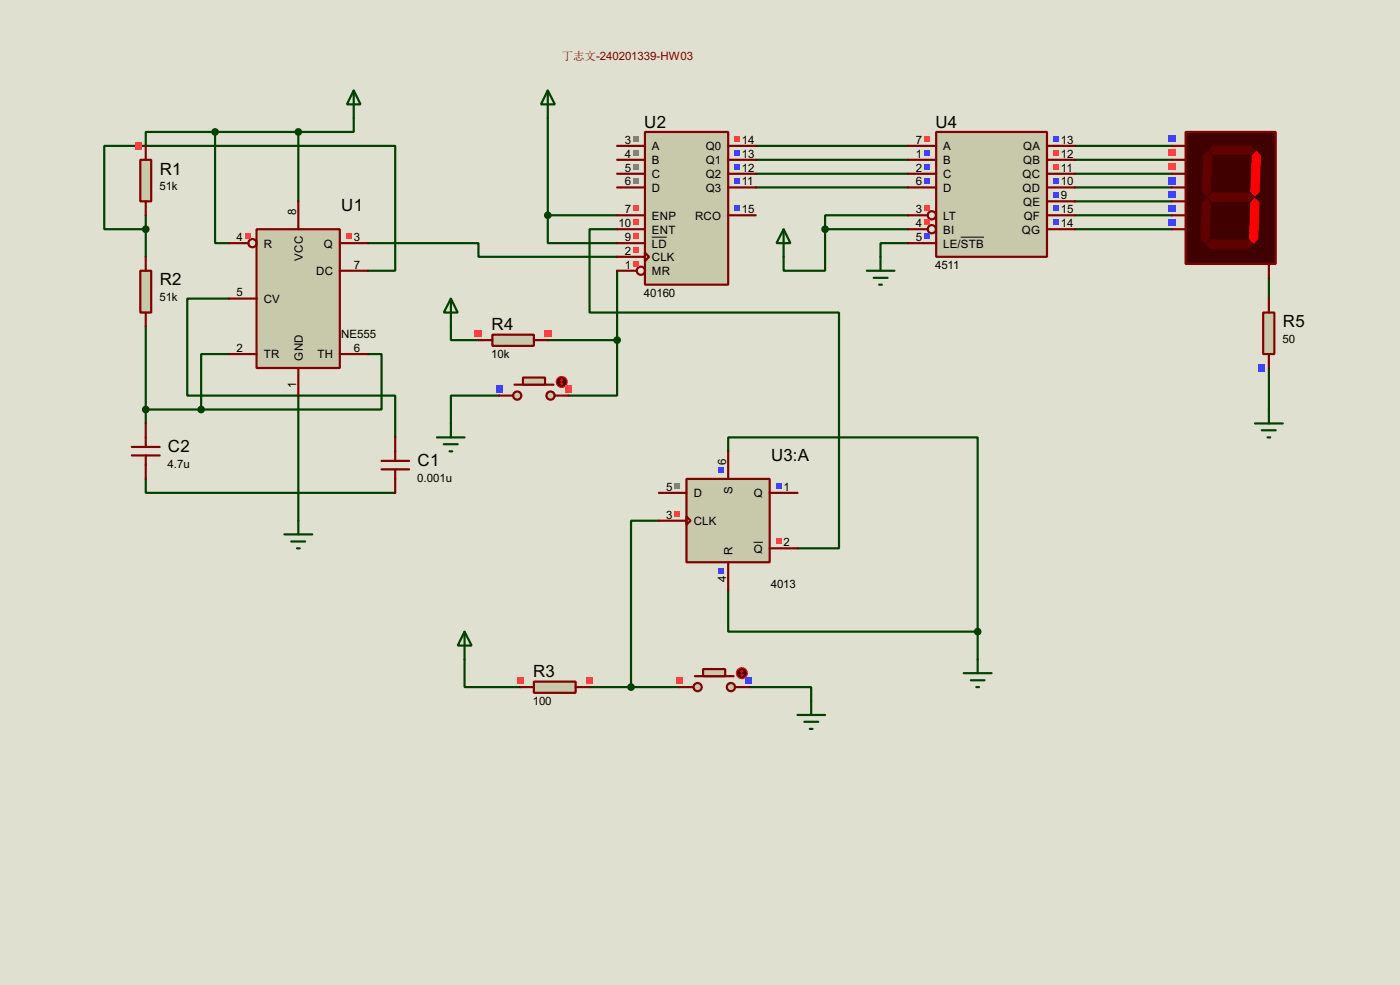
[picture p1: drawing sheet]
<svg xmlns="http://www.w3.org/2000/svg" width="256mm" height="180mm" viewBox="0 0 256 180" stroke-linecap="round" stroke-linejoin="round" font-family="sans-serif">
<path d="M0 0h256.5v180.3h-256.5z" fill="#e0e0d0"/>
<g fill="none" stroke="#004000" stroke-width=".4">
<path d="M26.7 39.4v7.6M39.4 24.2v20.3h2.6M39.4 24.2h-12.7v2.5M39.4 24.2h15.3M54.7 24.2v12.7M64.8 21.6v2.6h-10.1M100.4 39.4v5.1h12.7M100.4 39.4h12.7M100.4 21.6v17.8M138.5 26.7h27.9M138.5 29.3h27.9M138.5 31.8h27.9"/>
<path d="M138.5 34.3h27.9M166.4 39.4h-15.2v2.6M196.9 39.4h17.8M196.9 26.7h17.8M196.9 29.3h17.8M196.9 31.8h17.8M196.9 34.3h17.8M196.9 36.9h17.8M26.7 42h-7.6v-15.3h53.3v22.9h-5M26.7 59.7v17.8M42 54.7h-7.7v17.7h38.1v7.7M67.4 44.5h20.3v2.5h25.4"/>
<path d="M82.6 59.7v2.6h5.1M113.1 42h-5.1v15.2h45.7v43.2h-7.6M113.1 49.6v12.7M151.2 42v7.6h-7.6v-2.6M151.2 42h15.2M166.4 44.5h-5.1v2.5M196.9 42h17.8M232.5 50.9v3.8M26.7 75h10.2M42 64.8h-5.1v10.2M54.7 72.4v22.9M67.4 64.8h2.5v10.2h-33"/>
<path d="M91.5 72.4h-8.9v5.1M100.4 62.3h12.7M113.1 62.3v10.1h-8.9M232.5 67.4v7.6M26.7 87.7v2.5h45.7M120.7 95.3h-5.1v30.5M133.4 82.6v-2.5h45.7v35.5M133.4 108v7.6h45.7M179.1 115.6v5.1M85.1 120.7v5.1h10.2M108 125.8h16.5M137.2 125.8h11.4v2.5"/>
</g>
<path d="M47 42h15.3v25.4h-15.3z" fill="#c8c8aa" stroke="#800000" stroke-width=".4"/>
<g fill="none" stroke="#800000" stroke-width=".4">
<path d="M54.7 36.9v5.1M42 44.5h3.5M42 54.7h5M62.3 44.5h5.1M62.3 49.6h5.1M42 64.8h5M54.7 67.4v5M62.3 64.8h5.1"/>
<circle cx="46.2" cy="44.5" r=".75"/>
</g>
<g fill="#ff4040">
<path d="M44.9 42.7h1v1h-1z"/>
<path d="M63.4 42.7h1v1h-1z"/>
</g>
<path d="M64.8 16.6l1.3 2.5h-2.5zM64.8 16.6v5" fill="none" stroke="#004000" stroke-width=".4"/>
<circle cx="54.6" cy="24.2" r=".5" fill="#004000" stroke="#004000" stroke-width=".4"/>
<path d="M25.7 29.3h2v7.6h-2z" fill="#c8c8aa" stroke="#800000" stroke-width=".4"/>
<path d="M26.7 26.7v2.6M26.7 36.9v2.5" fill="none" stroke="#800000" stroke-width=".4"/>
<path d="M24.8 26.1h1.3v1.3h-1.3z" fill="#ff4040"/>
<circle cx="39.4" cy="24.2" r=".5" fill="#004000" stroke="#004000" stroke-width=".4"/>
<path d="M25.7 49.6h2v7.6h-2z" fill="#c8c8aa" stroke="#800000" stroke-width=".4"/>
<path d="M26.7 47v2.6M26.7 57.2v2.5M26.7 77.5v4.3M24.2 83.4h5.1M24.2 81.8h5.1M26.7 83.4v4.3M69.9 85.9h5.1M69.9 84.4h5.1M72.4 80.1v4.3M72.4 85.9v4.3" fill="none" stroke="#800000" stroke-width=".4"/>
<g fill="#004000" stroke="#004000" stroke-width=".4">
<circle cx="26.7" cy="42" r=".5"/>
<circle cx="26.7" cy="75" r=".5"/>
<circle cx="36.8" cy="75" r=".5"/>
</g>
<path d="M52.1 97.8h5.1M53.4 99.1h2.5M54.7 95.3v2.5M54.4 100.4h.5" fill="none" stroke="#004000" stroke-width=".4"/>
<path d="M118.2 24.2h15.2v27.9h-15.2z" fill="#c8c8aa" stroke="#800000" stroke-width=".4"/>
<g fill="none" stroke="#800000" stroke-width=".4">
<path d="M113.1 26.7h5.1M113.1 29.3h5.1M113.1 31.8h5.1M113.1 34.3h5.1M113.1 39.4h5.1M133.4 26.7h5.1M133.4 29.3h5.1M133.4 31.8h5.1M133.4 34.3h5.1M133.4 39.4h5.1M113.1 42h5.1M113.1 44.5h5.1"/>
<path d="M113.1 47h5.1M113.1 49.6h3.5M118.2 46.3l.7 .7-.7 .8z"/>
<circle cx="117.4" cy="49.6" r=".75"/>
</g>
<path d="M119.4 43.4h2.8" fill="none" stroke="#000" stroke-width=".18"/>
<g fill="#808080">
<path d="M116 24.9h1v1.1h-1z"/>
<path d="M116 27.5h1v1h-1z"/>
<path d="M116 30h1v1h-1z"/>
<path d="M116 32.6h1v1h-1z"/>
</g>
<g fill="#ff4040">
<path d="M116 37.6h1v1.1h-1z"/>
<path d="M116 40.2h1v1h-1z"/>
<path d="M116 42.7h1v1h-1z"/>
<path d="M116 45.3h1v1h-1z"/>
<path d="M116 47.8h1v1h-1z"/>
<path d="M134.5 24.9h1.1v1.1h-1.1z"/>
</g>
<g fill="#4040ff">
<path d="M134.5 27.5h1.1v1h-1.1z"/>
<path d="M134.5 30h1.1v1h-1.1z"/>
<path d="M134.5 32.6h1.1v1h-1.1z"/>
<path d="M134.5 37.6h1.1v1.1h-1.1z"/>
</g>
<path d="M100.4 16.6l1.3 2.5h-2.6zM100.4 16.6v5" fill="none" stroke="#004000" stroke-width=".4"/>
<path d="M125.8 87.7h15.2v15.2h-15.2z" fill="#c8c8aa" stroke="#800000" stroke-width=".4"/>
<path d="M120.7 90.2h5.1M120.7 95.3h5.1M125.8 94.5l.7 .8-.7 .8zM133.4 82.6v5.1M141 90.2h5.1M133.4 102.9v5.1M141 100.4h5.1" fill="none" stroke="#800000" stroke-width=".4"/>
<path d="M138.1 99.3h1.7" fill="none" stroke="#000" stroke-width=".18"/>
<path d="M123.6 88.4h1v1.1h-1z" fill="#808080"/>
<path d="M142.2 88.4h1v1.1h-1z" fill="#4040ff"/>
<g fill="#ff4040">
<path d="M123.6 93.5h1v1h-1z"/>
<path d="M142.2 98.6h1v1h-1z"/>
</g>
<g fill="#4040ff">
<path d="M131.6 104.1h1v1h-1z"/>
<path d="M131.6 85.5h1v1h-1z"/>
</g>
<path d="M97.8 124.8h7.7v2h-7.7z" fill="#c8c8aa" stroke="#800000" stroke-width=".4"/>
<path d="M95.3 125.8h2.5M105.5 125.8h2.5" fill="none" stroke="#800000" stroke-width=".4"/>
<g fill="#ff4040">
<path d="M94.7 123.9h1.2v1.2h-1.2z"/>
<path d="M107.4 123.9h1.2v1.2h-1.2z"/>
</g>
<path d="M82.6 54.7l1.3 2.5h-2.6zM82.6 54.7v5M85.1 115.6l1.3 2.6h-2.5zM85.1 115.6v5.1M176.6 123.2h5.1M177.9 124.5h2.5M178.9 125.8h.5M179.1 120.7v2.5" fill="none" stroke="#004000" stroke-width=".4"/>
<g fill="#004000" stroke="#004000" stroke-width=".4">
<circle cx="179.1" cy="115.6" r=".5"/>
<circle cx="100.3" cy="39.4" r=".5"/>
</g>
<path d="M90.2 61.3h7.6v2h-7.6z" fill="#c8c8aa" stroke="#800000" stroke-width=".4"/>
<path d="M87.7 62.3h2.5M97.8 62.3h2.6" fill="none" stroke="#800000" stroke-width=".4"/>
<g fill="#ff4040">
<path d="M87 60.4h1.3v1.2h-1.3z"/>
<path d="M99.7 60.4h1.3v1.2h-1.3z"/>
</g>
<path d="M82.6 77.5v2.6M80.1 80.1h5M81.3 81.3h2.6M82.4 82.6h.5" fill="none" stroke="#004000" stroke-width=".4"/>
<g fill="#c8c8aa" stroke="#800000" stroke-width=".4">
<circle cx="100.8" cy="72.4" r=".75"/>
<circle cx="94.7" cy="72.4" r=".75"/>
</g>
<path d="M94.3 70.4h7.1" fill="none" stroke="#800000" stroke-width=".4"/>
<path d="M95.8 69.1h4.1v1.3h-4.1z" fill="#c8c8aa" stroke="#800000" stroke-width=".4"/>
<path d="M91.5 72.4h2.5M101.7 72.4h2.5" fill="none" stroke="#800000" stroke-width=".4"/>
<circle cx="102.9" cy="69.9" r="1" fill="#400000" stroke="#f00" stroke-width=".2"/>
<path d="M102.7 70.2l.2 .2M102.9 69.4v1M102.9 69.4l-.2 .3M102.9 69.4l.3 .3M103.2 70.2l-.3 .2" fill="none" stroke="#f00" stroke-width=".2"/>
<path d="M90.9 70.5h1.2v1.3h-1.2z" fill="#4040ff"/>
<path d="M103.6 70.5h1.2v1.3h-1.2z" fill="#ff4040"/>
<circle cx="113" cy="62.3" r=".5" fill="#004000" stroke="#004000" stroke-width=".4"/>
<g fill="#c8c8aa" stroke="#800000" stroke-width=".4">
<circle cx="133.9" cy="125.8" r=".75"/>
<circle cx="127.8" cy="125.8" r=".75"/>
</g>
<path d="M127.3 123.8h7.1" fill="none" stroke="#800000" stroke-width=".4"/>
<path d="M128.8 122.5h4.1v1.3h-4.1z" fill="#c8c8aa" stroke="#800000" stroke-width=".4"/>
<path d="M124.5 125.8h2.6M134.7 125.8h2.5" fill="none" stroke="#800000" stroke-width=".4"/>
<circle cx="135.9" cy="123.2" r="1" fill="#400000" stroke="#f00" stroke-width=".2"/>
<path d="M135.7 123.5l.2 .3M135.9 122.7v1.1M135.9 122.7l-.2 .3M135.9 122.7l.3 .3M136.2 123.5l-.3 .3" fill="none" stroke="#f00" stroke-width=".2"/>
<path d="M123.9 123.9h1.2v1.2h-1.2z" fill="#ff4040"/>
<path d="M136.6 123.9h1.2v1.2h-1.2z" fill="#4040ff"/>
<circle cx="115.6" cy="125.8" r=".5" fill="#004000" stroke="#004000" stroke-width=".4"/>
<path d="M146.1 130.9h5.1M147.4 132.1h2.5M148.4 133.4h.5M148.6 128.3v2.6" fill="none" stroke="#004000" stroke-width=".4"/>
<path d="M171.5 24.2h20.3v22.8h-20.3z" fill="#c8c8aa" stroke="#800000" stroke-width=".4"/>
<g fill="none" stroke="#800000" stroke-width=".4">
<path d="M166.4 26.7h5.1M166.4 29.3h5.1M166.4 31.8h5.1M166.4 34.3h5.1M166.4 39.4h3.6M191.8 26.7h5.1M191.8 29.3h5.1M191.8 31.8h5.1M191.8 34.3h5.1M191.8 39.4h5.1M191.8 36.9h5.1M166.4 42h3.6"/>
<path d="M166.4 44.5h5.1M191.8 42h5.1"/>
<circle cx="170.7" cy="39.4" r=".75"/>
<circle cx="170.7" cy="42" r=".75"/>
</g>
<path d="M176 43.4h4.3" fill="none" stroke="#000" stroke-width=".18"/>
<path d="M169.3 24.9h1.1v1.1h-1.1z" fill="#ff4040"/>
<g fill="#4040ff">
<path d="M169.3 27.5h1.1v1h-1.1z"/>
<path d="M169.3 30h1.1v1h-1.1z"/>
<path d="M169.3 32.6h1.1v1h-1.1z"/>
</g>
<g fill="#ff4040">
<path d="M169.3 37.6h1.1v1.1h-1.1z"/>
<path d="M169.3 40.2h1.1v1h-1.1z"/>
</g>
<g fill="#4040ff">
<path d="M169.3 42.7h1.1v1h-1.1z"/>
<path d="M193 24.9h1v1.1h-1z"/>
</g>
<g fill="#ff4040">
<path d="M193 27.5h1v1h-1z"/>
<path d="M193 30h1v1h-1z"/>
</g>
<g fill="#4040ff">
<path d="M193 32.6h1v1h-1z"/>
<path d="M193 35.1h1v1h-1z"/>
<path d="M193 37.6h1v1.1h-1z"/>
<path d="M193 40.2h1v1h-1z"/>
</g>
<path d="M143.6 42l1.2 2.5h-2.5zM143.6 42v5M158.8 49.6h5.1M160.1 50.9h2.5M161.1 52.1h.5M161.3 47v2.6" fill="none" stroke="#004000" stroke-width=".4"/>
<circle cx="151.1" cy="42" r=".5" fill="#004000" stroke="#004000" stroke-width=".4"/>
<path d="M217.2 24.2h16.5v24.1h-16.5z" fill="#400000" stroke="#800000" stroke-width=".4"/>
<g fill="#600000" stroke="#600000" stroke-width=".18">
<path d="M221.5 27.5l.8-.8h6.9l.7 .8-.7 .7h-6.9z" fill-rule="evenodd"/>
<path d="M221.8 44h6.9l.7 .8-.7 .7h-6.9l-.8-.7z" fill-rule="evenodd"/>
<path d="M220.3 37.1l.7-.7 .8 .7-.3 6.6-.7 .8-.8-.8z" fill-rule="evenodd"/>
<path d="M221.3 27.7l.8 .8-.3 6.6-.8 .8-.7-.8 .2-6.6z" fill-rule="evenodd"/>
<path d="M221.3 36.1l.8-.7h6.8l.8 .7-.8 .8h-6.8z" fill-rule="evenodd"/>
</g>
<g fill="#f00" stroke="#f00" stroke-width=".18">
<path d="M230.2 27.7l.7 .8-.2 6.6-.8 .8-.7-.8 .2-6.6z" fill-rule="evenodd"/>
<path d="M229.2 37.1l.7-.7 .8 .7-.3 6.6-.7 .8-.8-.8z" fill-rule="evenodd"/>
</g>
<path d="M214.7 26.7h2.5M214.7 29.3h2.5M214.7 31.8h2.5M214.7 34.3h2.5M214.7 36.9h2.5M214.7 39.4h2.5M214.7 42h2.5M232.5 48.3v2.6" fill="none" stroke="#800000" stroke-width=".4"/>
<path d="M214 24.8h1.3v1.3h-1.3z" fill="#4040ff"/>
<g fill="#ff4040">
<path d="M214 27.4h1.3v1.2h-1.3z"/>
<path d="M214 29.9h1.3v1.3h-1.3z"/>
</g>
<g fill="#4040ff">
<path d="M214 32.4h1.3v1.3h-1.3z"/>
<path d="M214 35h1.3v1.2h-1.3z"/>
<path d="M214 37.5h1.3v1.3h-1.3z"/>
<path d="M214 40.1h1.3v1.2h-1.3z"/>
</g>
<path d="M231.4 57.2h2.1v7.6h-2.1z" fill="#c8c8aa" stroke="#800000" stroke-width=".4"/>
<path d="M232.5 54.7v2.5M232.5 64.8v2.6" fill="none" stroke="#800000" stroke-width=".4"/>
<path d="M230.6 66.7h1.2v1.3h-1.2z" fill="#4040ff"/>
<path d="M229.9 77.5h5.1M231.2 78.8h2.5M232.5 75v2.5M232.2 80.1h.5" fill="none" stroke="#004000" stroke-width=".4"/>
<g font-size="3.5">
<text x="118" y="23.3">U2</text>
<text x="171.4" y="23.3">U4</text>
<text x="29.3" y="31.9">R1</text>
<text x="62.5" y="38.6">U1</text>
<text x="29.3" y="52.2">R2</text>
<text x="235" y="59.9">R5</text>
<text x="90.1" y="60.5">R4</text>
<text x="30.8" y="82.8">C2</text>
<text x="76.5" y="85.3">C1</text>
<text x="141.3" y="84.3">U3:A</text>
<text x="97.7" y="124">R3</text>
</g>
<g font-size="2.4">
<text x="114.5" y="26.3">3</text>
<text x="114.5" y="28.9">4</text>
<text x="119.4" y="27.5">A</text>
<text x="129.3" y="27.5">Q0</text>
<text x="135.9" y="26.3">14</text>
<text x="135.9" y="28.9">13</text>
<text x="167.8" y="26.3">7</text>
<text x="167.8" y="28.9">1</text>
<text x="172.8" y="27.5">A</text>
<text x="187.4" y="27.5">QA</text>
<text x="194.4" y="26.3">13</text>
<text x="194.4" y="28.9">12</text>
<text x="29.2" y="34.9">51k</text>
<text x="114.5" y="31.4">5</text>
<text x="114.5" y="33.9">6</text>
<text x="119.4" y="30">B</text>
<text x="119.4" y="32.6">C</text>
<text x="119.4" y="35.1">D</text>
<text x="129.3" y="30">Q1</text>
<text x="129.3" y="32.6">Q2</text>
<text x="129.3" y="35.1">Q3</text>
<text x="135.9" y="31.4">12</text>
<text x="135.9" y="33.9">11</text>
<text x="167.8" y="31.4">2</text>
<text x="167.8" y="33.9">6</text>
<text x="172.8" y="30">B</text>
<text x="172.8" y="32.6">C</text>
<text x="172.8" y="35.1">D</text>
<text x="187.3" y="32.6">QC</text>
<text x="187.3" y="35.1">QD</text>
<text x="187.4" y="30">QB</text>
<text x="194.4" y="31.4">11</text>
<text x="194.4" y="33.9">10</text>
<text x="54.3" y="39.4" transform="rotate(-90 54.3 39.4)">8</text>
<text x="113.3" y="41.6">10</text>
<text x="114.5" y="39">7</text>
<text x="119.4" y="40.2">ENP</text>
<text x="127.3" y="40.2">RCO</text>
<text x="135.9" y="39">15</text>
<text x="167.8" y="39">3</text>
<text x="167.8" y="41.6">4</text>
<text x="172.8" y="40.2">LT</text>
<text x="187.4" y="37.7">QE</text>
<text x="187.5" y="40.2">QF</text>
<text x="194.4" y="36.5">9</text>
<text x="194.4" y="39">15</text>
<text x="194.4" y="41.6">14</text>
<text x="43.4" y="44.1">4</text>
<text x="48.3" y="45.3">R</text>
<text x="55.5" y="47.7" transform="rotate(-90 55.5 47.7)">VCC</text>
<text x="59.3" y="45.3">Q</text>
<text x="64.8" y="44.1">3</text>
<text x="114.5" y="44.1">9</text>
<text x="114.5" y="46.6">2</text>
<text x="119.4" y="42.7">ENT</text>
<text x="119.4" y="45.3">LD</text>
<text x="119.4" y="47.8">CLK</text>
<text x="167.8" y="44.1">5</text>
<text x="172.8" y="42.7">BI</text>
<text x="172.8" y="45.3">LE/STB</text>
<text x="187.2" y="42.7">QG</text>
<text x="57.9" y="50.4">DC</text>
<text x="64.8" y="49.2">7</text>
<text x="114.5" y="49.2">1</text>
<text x="119.4" y="50.4">MR</text>
<text x="171.3" y="49.2">4511</text>
<text x="29.2" y="55.2">51k</text>
<text x="43.4" y="54.3">5</text>
<text x="48.3" y="55.4">CV</text>
<text x="118" y="54.3">40160</text>
<text x="43.4" y="64.4">2</text>
<text x="48.3" y="65.6">TR</text>
<text x="58.1" y="65.6">TH</text>
<text x="62.5" y="61.9">NE555</text>
<text x="64.8" y="64.4">6</text>
<text x="90" y="65.5">10k</text>
<text x="235" y="62.8">50</text>
<text x="54.2" y="71.1" transform="rotate(-90 54.2 71.1)">1</text>
<text x="55.5" y="66" transform="rotate(-90 55.5 66)">GND</text>
<text x="30.7" y="85.7">4.7u</text>
<text x="76.5" y="88.2">0.001u</text>
<text x="122.1" y="89.8">5</text>
<text x="133" y="85.1" transform="rotate(-90 133 85.1)">6</text>
<text x="143.6" y="89.8">1</text>
<text x="122.1" y="94.9">3</text>
<text x="127.1" y="91">D</text>
<text x="134.2" y="90.4" transform="rotate(-90 134.2 90.4)">S</text>
<text x="138.1" y="91">Q</text>
<text x="127.1" y="96.1">CLK</text>
<text x="134.2" y="101.6" transform="rotate(-90 134.2 101.6)">R</text>
<text x="138.1" y="101.2">Q</text>
<text x="143.6" y="100">2</text>
<text x="133" y="106.6" transform="rotate(-90 133 106.6)">4</text>
<text x="141.2" y="107.7">4013</text>
<text x="97.6" y="129">100</text>
</g>
<text font-size="2.1" fill="#800000" x="102.9" y="10.9">丁志文-240201339-HW03</text>
</svg>
